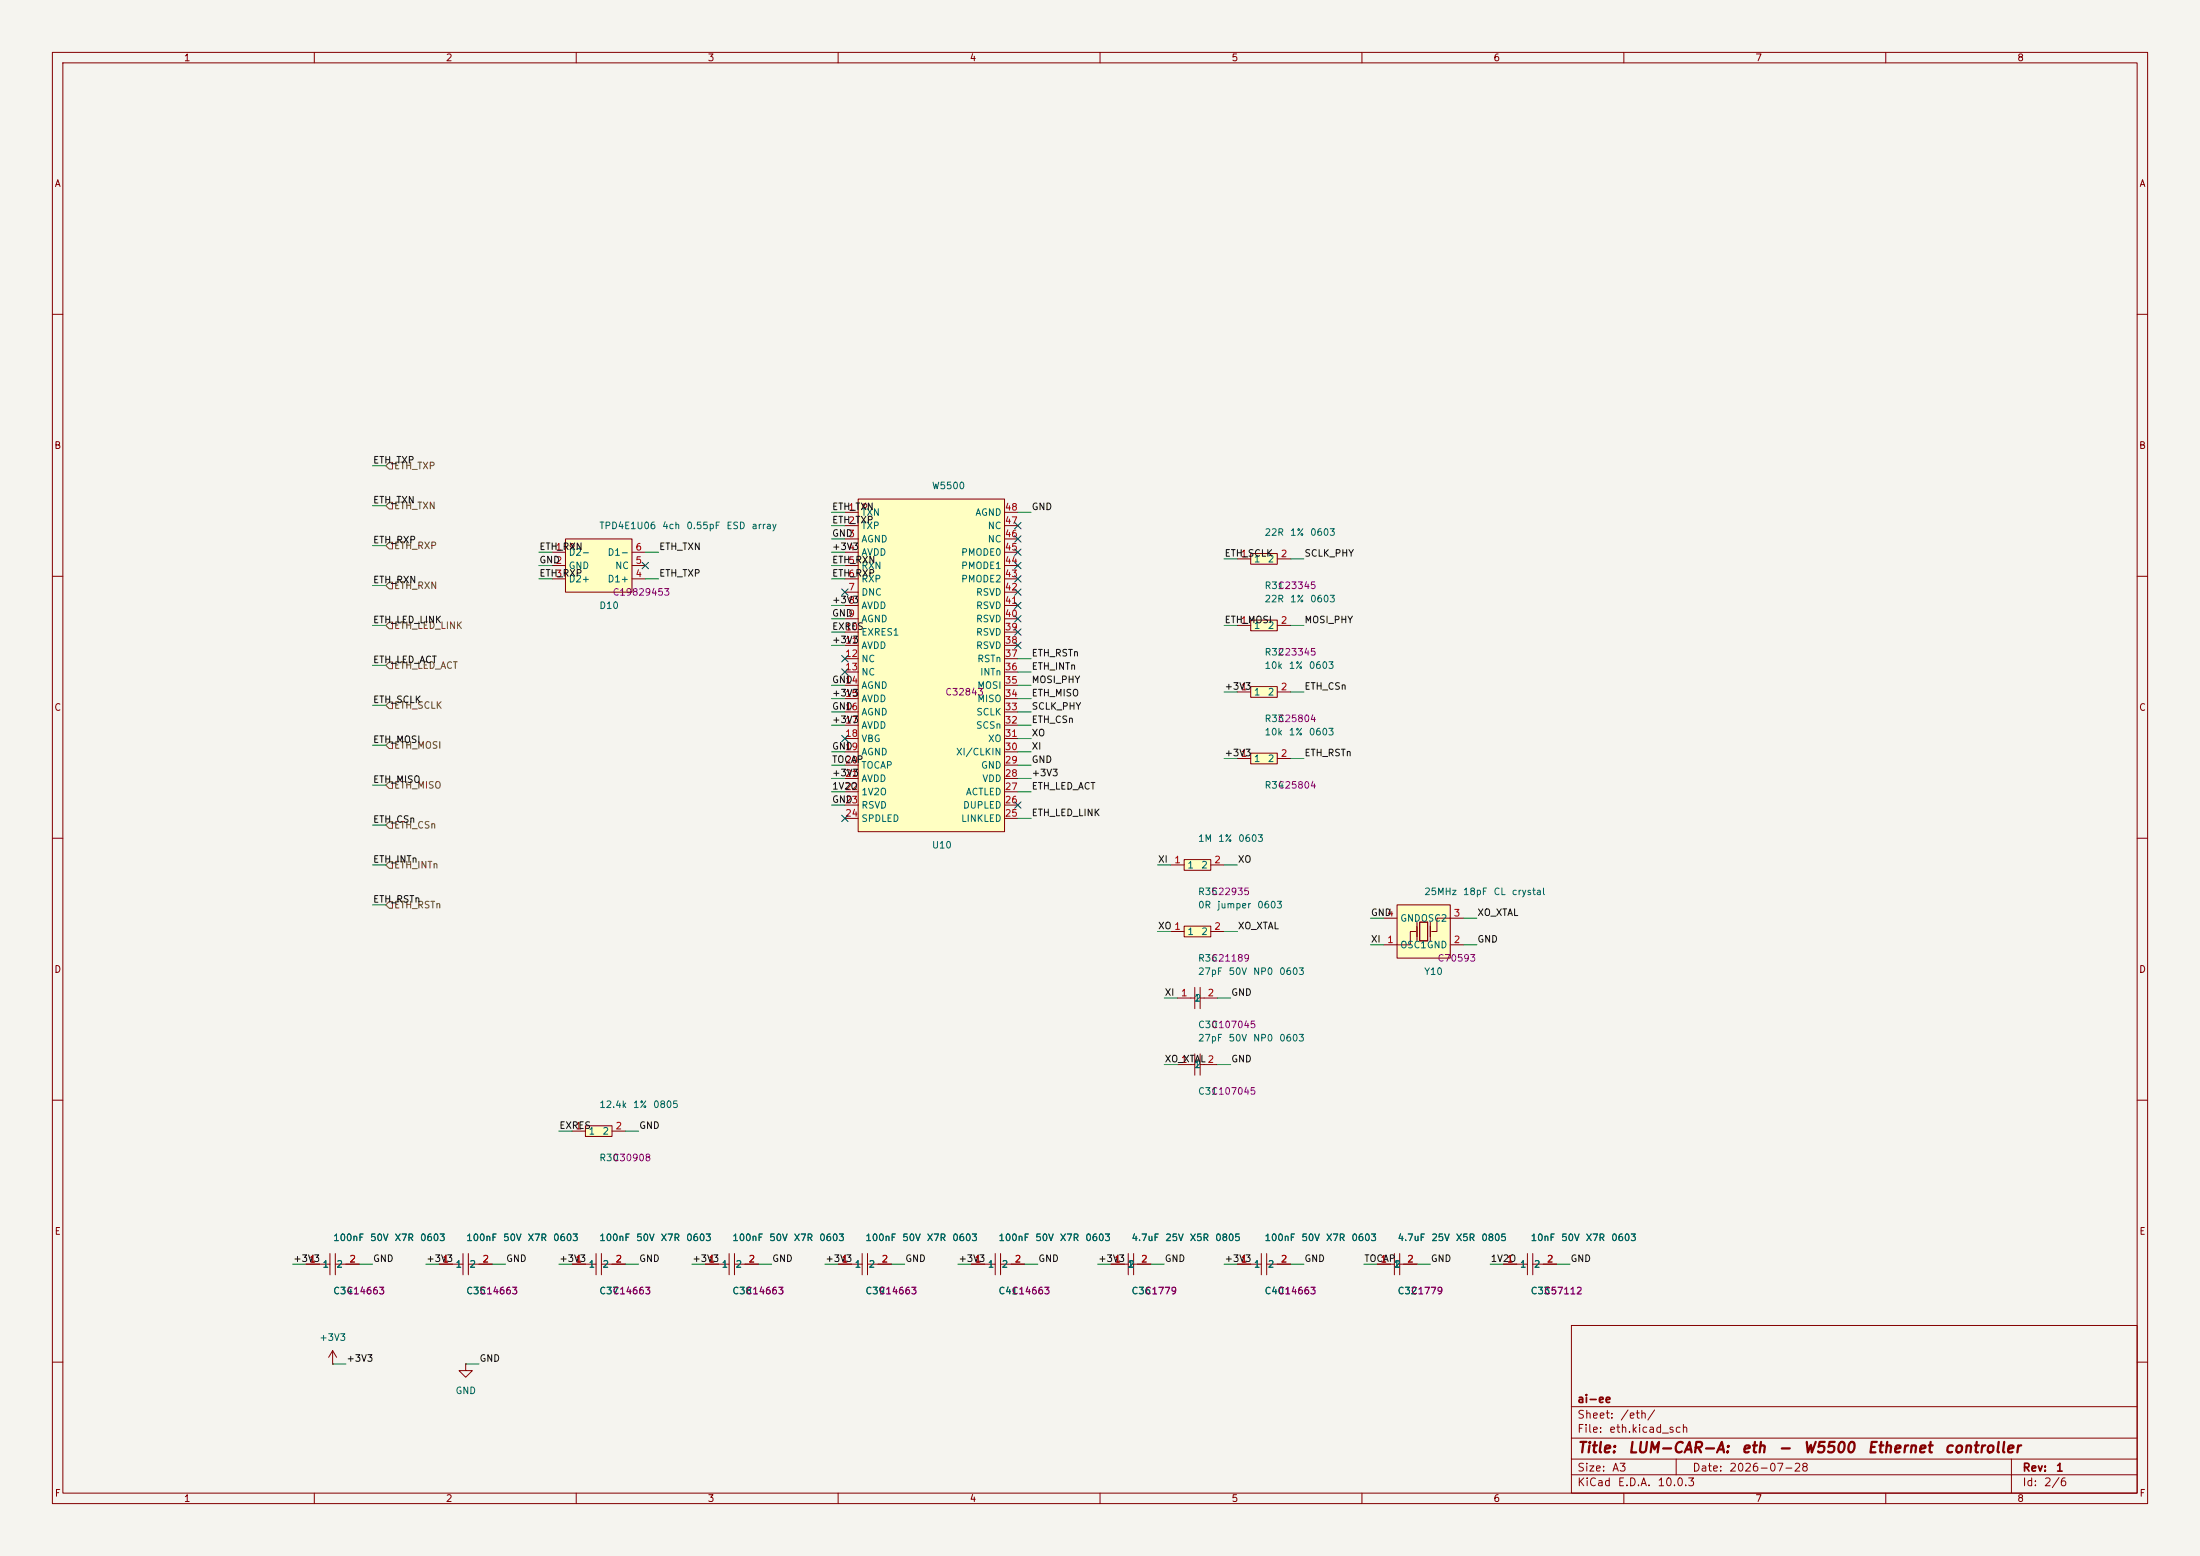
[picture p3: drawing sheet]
<svg xmlns="http://www.w3.org/2000/svg" width="420mm" height="297mm" viewBox="0 0 420 297" stroke-linecap="round" stroke-linejoin="round" font-family="sans-serif">
<path d="M0 0h420v297h-420z" fill="#f5f4ef" stroke="#f5f4ef" stroke-width=".19"/>
<g fill="none" stroke="#840000" stroke-width=".19">
<path d="M10 10h400v277h-400zM12 12h396v273h-396zM60 10v2M110 10v2M160 10v2M210 10v2M260 10v2M310 10v2M360 10v2M10 60h2M408 60h2M10 110h2"/>
<path d="M408 110h2M10 160h2M408 160h2M10 210h2M408 210h2M190 239.3v4M191 239.3v4M215.4 239.3v4M216.4 239.3v4M266.2 239.3v4M267.2 239.3v4M63.5 257.8l-.8 1.3"/>
<path d="M63.5 257.8l.8 1.3M63.5 257.8v2.5M185.4 241.3h4.6M191 241.3h4.6M212.1 241.3h3.3M216.4 241.3h3.3M262.9 241.3h3.3M267.2 241.3h3.3M300 253h108v32h-108zM10 260h2M63.5 260.3h.1M88.9 260.3v1.3h1.3l-1.3 1.3-1.3-1.3h1.3"/>
<path d="M88.9 260.3h.1M300 278.5h108M300 274.5h108M300 268.5h108M320 278.5v3M384 278.5v6.5M408 260h2M60 285v2M110 285v2M160 285v2M210 285v2M260 285v2"/>
<path d="M300 281.5h108M310 285v2M360 285v2"/>
</g>
<path d="M238.8 118.4h5v2h-5z" fill="#ffffc2"/>
<path d="M236.2 119.4h2.6M238.8 118.4h5v2h-5zM243.8 119.4h2.6" fill="none" stroke="#840000" stroke-width=".19"/>
<path d="M238.8 105.7h5v2h-5z" fill="#ffffc2"/>
<path d="M236.2 106.7h2.6M238.8 105.7h5v2h-5zM243.8 106.7h2.6" fill="none" stroke="#840000" stroke-width=".19"/>
<g fill="#ffffc2">
<path d="M266.7 172.7h10.2v10.2h-10.2z"/>
<path d="M271 176h1.5v3.6h-1.5z"/>
</g>
<path d="M264.2 175.3h2.5M266.7 172.7h10.2v10.2h-10.2zM270.3 177.8h-1.1v2.5h-5M270.5 176v3.6M271 176h1.5v3.6h-1.5zM273 176v3.6M279.4 175.3h-5.1v2.5h-1M276.9 180.3h2.5M113.8 239.3v4M114.8 239.3v4M109.2 241.3h4.6M114.8 241.3h4.6" fill="none" stroke="#840000" stroke-width=".19"/>
<path d="M107.9 102.9h12.7v10.1h-12.7z" fill="#ffffc2"/>
<g fill="none" stroke="#840000" stroke-width=".19">
<path d="M105.4 105.4h2.5M105.4 108h2.5M105.4 110.5h2.5M107.9 102.9h12.7v10.1h-12.7zM120.6 105.4h2.6M120.6 108h2.6M120.6 110.5h2.6M88.4 239.3v4M89.4 239.3v4M240.8 239.3v4M241.8 239.3v4M83.8 241.3h4.6"/>
<path d="M89.4 241.3h4.6M236.2 241.3h4.6M241.8 241.3h4.6"/>
<circle cx="109.2" cy="104.1" r=".38"/>
</g>
<path d="M226.1 164.1h5v2h-5z" fill="#ffffc2"/>
<path d="M223.5 165.1h2.6M226.1 164.1h5v2h-5zM231.1 165.1h2.6" fill="none" stroke="#840000" stroke-width=".19"/>
<path d="M163.8 95.3h28v63.5h-28z" fill="#ffffc2"/>
<g fill="none" stroke="#840000" stroke-width=".19">
<path d="M161.3 97.8h2.5M163.8 95.3h28v63.5h-28zM191.8 97.8h2.5M161.3 100.3h2.5M161.3 102.9h2.5M161.3 105.4h2.5M161.3 108h2.5M161.3 110.5h2.5M161.3 113h2.5M161.3 115.6h2.5M161.3 118.1h2.5M191.8 100.3h2.5"/>
<path d="M191.8 102.9h2.5M191.8 105.4h2.5M191.8 108h2.5M191.8 110.5h2.5M191.8 113h2.5M191.8 115.6h2.5M191.8 118.1h2.5M161.3 120.7h2.5M161.3 123.2h2.5M161.3 125.7h2.5M161.3 128.3h2.5M161.3 130.8h2.5"/>
<path d="M161.3 133.4h2.5M161.3 135.9h2.5M161.3 138.4h2.5M191.8 120.7h2.5M191.8 123.2h2.5M191.8 125.7h2.5M191.8 128.3h2.5M191.8 130.8h2.5M191.8 133.4h2.5M191.8 135.9h2.5M191.8 138.4h2.5M161.3 141h2.5"/>
<path d="M161.3 143.5h2.5M161.3 146.1h2.5M161.3 148.6h2.5M161.3 151.1h2.5M161.3 153.7h2.5M161.3 156.2h2.5M191.8 141h2.5M191.8 143.5h2.5M191.8 146.1h2.5M191.8 148.6h2.5M191.8 151.1h2.5M191.8 153.7h2.5"/>
<path d="M191.8 156.2h2.5"/>
<circle cx="165.1" cy="96.5" r=".38"/>
</g>
<path d="M111.8 214.9h5v2h-5z" fill="#ffffc2"/>
<path d="M109.2 215.9h2.6M111.8 214.9h5v2h-5zM116.8 215.9h2.6" fill="none" stroke="#840000" stroke-width=".19"/>
<path d="M226.1 176.8h5v2h-5z" fill="#ffffc2"/>
<path d="M223.5 177.8h2.6M226.1 176.8h5v2h-5zM231.1 177.8h2.6M63 239.3v4M64 239.3v4M58.4 241.3h4.6M64 241.3h4.6" fill="none" stroke="#840000" stroke-width=".19"/>
<path d="M238.8 131.1h5v2h-5z" fill="#ffffc2"/>
<g fill="none" stroke="#840000" stroke-width=".19">
<path d="M236.2 132.1h2.6M238.8 131.1h5v2h-5zM243.8 132.1h2.6M224.8 203.2h3.3M228.1 201.2v4M229.1 203.2h3.3M229.1 201.2v4M139.2 239.3v4M140.2 239.3v4M291.6 239.3v4M292.6 239.3v4M134.6 241.3h4.6"/>
<path d="M140.2 241.3h4.6M287 241.3h4.6M292.6 241.3h4.6"/>
</g>
<path d="M238.8 143.8h5v2h-5z" fill="#ffffc2"/>
<g fill="none" stroke="#840000" stroke-width=".19">
<path d="M236.2 144.8h2.6M238.8 143.8h5v2h-5zM243.8 144.8h2.6M224.8 190.5h3.3M228.1 188.5v4M229.1 190.5h3.3M229.1 188.5v4M164.6 239.3v4M165.6 239.3v4M58.4 241.3h2.6M66 241.3h2.6M83.8 241.3h2.6"/>
<path d="M91.4 241.3h2.6M109.2 241.3h2.6M116.8 241.3h2.6M134.6 241.3h2.6M142.2 241.3h2.6M160 241.3h4.6M165.6 241.3h4.6M185.4 241.3h2.6M193 241.3h2.6M212.1 241.3h2.5M217.2 241.3h2.5M236.2 241.3h2.6"/>
<path d="M243.8 241.3h2.6M262.9 241.3h2.5M268 241.3h2.5M287 241.3h2.6M294.6 241.3h2.6"/>
</g>
<path d="M74.3 95.9h.6v1.3h-.6l-.6-.7zM74.3 88.3h.6v1.2h-.6l-.6-.6zM74.3 103.5h.6v1.3h-.6l-.6-.7zM74.3 111.1h.6v1.3h-.6l-.6-.6zM74.3 118.7h.6v1.3h-.6l-.6-.6zM74.3 126.4h.6v1.2h-.6l-.6-.6zM74.3 134h.6v1.3h-.6l-.6-.7zM74.3 149.2h.6v1.3h-.6l-.6-.6zM74.3 156.8h.6v1.3h-.6l-.6-.6zM74.3 141.6h.6v1.3h-.6l-.6-.7zM74.3 164.5h.6v1.2h-.6l-.6-.6zM74.3 172.1h.6v1.3h-.6l-.6-.7z" fill="none" stroke="#725600" stroke-width=".19"/>
<g fill="none" stroke="#009600" stroke-width=".19">
<path d="M71.1 88.9h2.6M71.1 96.5h2.6M158.7 97.8h2.6M194.3 97.8h2.5M71.1 104.1h2.6M71.1 111.8h2.6M71.1 119.4h2.6M102.9 105.4h2.5M102.9 110.5h2.5M102.9 108h2.5M123.2 105.4h2.5M123.2 110.5h2.5"/>
<path d="M158.7 100.3h2.6M158.7 102.9h2.6M158.7 105.4h2.6M158.7 110.5h2.6M158.7 108h2.6M158.7 115.6h2.6M158.7 118.1h2.6M233.7 119.4h2.5M233.7 106.7h2.5M246.4 119.4h2.5M246.4 106.7h2.5M71.1 134.6h2.6"/>
<path d="M71.1 127h2.6M158.7 138.4h2.6M158.7 135.9h2.6M158.7 133.4h2.6M158.7 130.8h2.6M158.7 123.2h2.6M158.7 120.7h2.6M194.3 128.3h2.5M194.3 125.7h2.5M194.3 138.4h2.5M194.3 135.9h2.5M194.3 133.4h2.5"/>
<path d="M194.3 130.8h2.5M233.7 132.1h2.5M246.4 132.1h2.5M71.1 142.2h2.6M71.1 149.9h2.6M71.1 157.5h2.6M158.7 151.1h2.6M158.7 148.6h2.6M158.7 146.1h2.6M158.7 143.5h2.6M158.7 153.7h2.6M194.3 141h2.5"/>
<path d="M194.3 156.2h2.5M194.3 151.1h2.5M194.3 148.6h2.5M194.3 146.1h2.5M194.3 143.5h2.5M233.7 144.8h2.5M246.4 144.8h2.5M71.1 165.1h2.6M71.1 172.7h2.6M221 165.1h2.5M221 177.8h2.5M233.7 165.1h2.5"/>
<path d="M233.7 177.8h2.5M261.6 175.3h2.6M279.4 175.3h2.5M222.2 190.5h2.6M232.4 190.5h2.5M261.6 180.3h2.6M279.4 180.3h2.5M106.7 215.9h2.5M119.4 215.9h2.5M222.2 203.2h2.6M232.4 203.2h2.5M55.9 241.3h2.5"/>
<path d="M68.6 241.3h2.5M81.3 241.3h2.5M94 241.3h2.5M106.7 241.3h2.5M119.4 241.3h2.5M132.1 241.3h2.5M144.8 241.3h2.5M157.5 241.3h2.5M170.2 241.3h2.5M182.9 241.3h2.5M195.6 241.3h2.5M209.5 241.3h2.6"/>
<path d="M219.7 241.3h2.5M233.7 241.3h2.5M246.4 241.3h2.5M260.3 241.3h2.6M270.5 241.3h2.5M284.5 241.3h2.5M297.2 241.3h2.5M63.5 260.3h2.5M88.9 260.3h2.5"/>
</g>
<g fill="none" stroke="#000084" stroke-width=".19">
<path d="M193.7 99.7l1.2 1.2M194.9 99.7l-1.2 1.2M122.6 107.3l1.2 1.3M123.8 107.3l-1.2 1.3M160.7 112.4l1.2 1.2M161.9 112.4l-1.2 1.2M193.7 117.5l1.2 1.2M193.7 102.3l1.2 1.2M193.7 115l1.2 1.2M193.7 112.4l1.2 1.2M193.7 109.9l1.2 1.2M193.7 107.3l1.2 1.3"/>
<path d="M193.7 104.8l1.2 1.2M194.9 117.5l-1.2 1.2M194.9 102.3l-1.2 1.2M194.9 115l-1.2 1.2M194.9 112.4l-1.2 1.2M194.9 109.9l-1.2 1.2M194.9 107.3l-1.2 1.3M194.9 104.8l-1.2 1.2M160.7 125.1l1.2 1.2M160.7 127.7l1.2 1.2M161.9 125.1l-1.2 1.2M161.9 127.7l-1.2 1.2"/>
<path d="M193.7 122.6l1.2 1.2M193.7 120l1.2 1.3M194.9 122.6l-1.2 1.2M194.9 120l-1.2 1.3M160.7 155.6l1.2 1.2M160.7 140.4l1.2 1.2M161.9 155.6l-1.2 1.2M161.9 140.4l-1.2 1.2M193.7 153.1l1.2 1.2M194.9 153.1l-1.2 1.2"/>
</g>
<g font-size="2" fill="#840000">
<text x="301" y="277.8">Title:</text>
<text x="310.7" y="277.8">LUM-CAR-A:</text>
<text x="332.3" y="277.8">eth</text>
<text x="339.3" y="277.8">-</text>
<text x="344.1" y="277.8">W5500</text>
<text x="356.3" y="277.8">Ethernet</text>
<text x="371" y="277.8">controller</text>
</g>
<g font-size="1.5" fill="#840000">
<text x="301" y="268.1">ai-ee</text>
<text x="301" y="273.8">File:</text>
<text x="301" y="271.1">Sheet:</text>
<text x="307.1" y="273.8">eth.kicad_sch</text>
<text x="309.2" y="271.1">/eth/</text>
<text x="301" y="281.2">Size:</text>
<text x="307.6" y="281.2">A3</text>
<text x="323" y="281.2">Date:</text>
<text x="330" y="281.2">2026-07-28</text>
<text x="386" y="281.2">Rev:</text>
<text x="392.4" y="281.2">1</text>
<text x="301" y="284">KiCad</text>
<text x="308.7" y="284">E.D.A.</text>
<text x="316.3" y="284">10.0.3</text>
<text x="386" y="284">Id:</text>
<text x="390.1" y="284">2/6</text>
</g>
<g font-size="1.3" fill="#840000">
<text x="35" y="12">1</text>
<text x="85" y="12">2</text>
<text x="135" y="12">3</text>
<text x="185" y="12">4</text>
<text x="235" y="12">5</text>
<text x="285" y="12">6</text>
<text x="335" y="12">7</text>
<text x="385" y="12">8</text>
<text x="10.3" y="36">A</text>
<text x="408.3" y="36">A</text>
<text x="10.3" y="86">B</text>
<text x="408.2" y="86">B</text>
<text x="10.3" y="136">C</text>
<text x="408.2" y="136">C</text>
<text x="10.3" y="186">D</text>
<text x="408.2" y="186">D</text>
<text x="10.3" y="236">E</text>
<text x="408.3" y="236">E</text>
<text x="10.3" y="286">F</text>
<text x="35" y="287">1</text>
<text x="85" y="287">2</text>
<text x="135" y="287">3</text>
<text x="185" y="287">4</text>
<text x="235" y="287">5</text>
<text x="285" y="287">6</text>
<text x="335" y="287">7</text>
<text x="385" y="287">8</text>
<text x="408.3" y="286">F</text>
</g>
<g font-size="1.3" fill="#0f0f0f">
<text x="71.1" y="88.8">ETH_TXP</text>
<text x="71.1" y="96.4">ETH_TXN</text>
<text x="158.7" y="97.7">ETH_TXN</text>
<text x="158.7" y="100.2">ETH_TXP</text>
<text x="196.8" y="97.7">GND</text>
<text x="71.1" y="104">ETH_RXP</text>
<text x="102.9" y="105.3">ETH_RXN</text>
<text x="102.9" y="107.8">GND</text>
<text x="125.7" y="105.3">ETH_TXN</text>
<text x="158.7" y="107.8">ETH_RXN</text>
<text x="158.7" y="102.7">GND</text>
<text x="158.7" y="105.3">+3V3</text>
<text x="233.7" y="106.6">ETH_SCLK</text>
<text x="248.9" y="106.6">SCLK_PHY</text>
<text x="71.1" y="111.6">ETH_RXN</text>
<text x="102.9" y="110.4">ETH_RXP</text>
<text x="125.7" y="110.4">ETH_TXP</text>
<text x="158.7" y="110.4">ETH_RXP</text>
<text x="71.1" y="119.3">ETH_LED_LINK</text>
<text x="158.7" y="115.4">+3V3</text>
<text x="158.7" y="118">GND</text>
<text x="233.7" y="119.3">ETH_MOSI</text>
<text x="248.9" y="119.3">MOSI_PHY</text>
<text x="158.7" y="120.5">EXRES</text>
<text x="158.7" y="123.1">+3V3</text>
<text x="196.8" y="125.6">ETH_RSTn</text>
<text x="71.1" y="126.9">ETH_LED_ACT</text>
<text x="158.7" y="130.7">GND</text>
<text x="196.8" y="130.7">MOSI_PHY</text>
<text x="196.8" y="128.1">ETH_INTn</text>
<text x="233.7" y="132">+3V3</text>
<text x="248.9" y="132">ETH_CSn</text>
<text x="71.1" y="134.5">ETH_SCLK</text>
<text x="158.7" y="133.2">+3V3</text>
<text x="158.7" y="135.8">GND</text>
<text x="196.8" y="135.8">SCLK_PHY</text>
<text x="196.8" y="133.2">ETH_MISO</text>
<text x="71.1" y="142.1">ETH_MOSI</text>
<text x="158.7" y="143.4">GND</text>
<text x="158.7" y="138.3">+3V3</text>
<text x="196.8" y="138.3">ETH_CSn</text>
<text x="196.8" y="143.4">XI</text>
<text x="196.8" y="140.8">XO</text>
<text x="71.1" y="149.7">ETH_MISO</text>
<text x="158.7" y="145.9">TOCAP</text>
<text x="158.7" y="148.5">+3V3</text>
<text x="196.8" y="148.5">+3V3</text>
<text x="196.8" y="145.9">GND</text>
<text x="233.7" y="144.7">+3V3</text>
<text x="248.9" y="144.7">ETH_RSTn</text>
<text x="158.7" y="151">1V2O</text>
<text x="158.7" y="153.5">GND</text>
<text x="196.8" y="151">ETH_LED_ACT</text>
<text x="71.1" y="157.4">ETH_CSn</text>
<text x="196.8" y="156.1">ETH_LED_LINK</text>
<text x="71.1" y="165">ETH_INTn</text>
<text x="221" y="165">XI</text>
<text x="236.2" y="165">XO</text>
<text x="71.1" y="172.6">ETH_RSTn</text>
<text x="221" y="177.7">XO 1</text>
<text x="236.2" y="177.7">XO_XTAL</text>
<text x="261.6" y="175.1">GND</text>
<text x="281.9" y="175.1">XO_XTAL</text>
<text x="261.6" y="180.2">XI</text>
<text x="281.9" y="180.2">GND</text>
<text x="222.2" y="190.4">XI</text>
<text x="234.9" y="190.4">GND</text>
<text x="222.2" y="203.1">XO_XTAL2</text>
<text x="234.9" y="203.1">GND</text>
<text x="106.7" y="215.8">EXRES</text>
<text x="121.9" y="215.8">GND</text>
<text x="55.9" y="241.2">+3V3</text>
<text x="71.1" y="241.2">GND</text>
<text x="81.3" y="241.2">+3V3</text>
<text x="96.5" y="241.2">GND</text>
<text x="106.7" y="241.2">+3V3</text>
<text x="121.9" y="241.2">GND</text>
<text x="132.1" y="241.2">+3V3</text>
<text x="147.3" y="241.2">GND</text>
<text x="157.5" y="241.2">+3V3</text>
<text x="172.7" y="241.2">GND</text>
<text x="182.9" y="241.2">+3V3</text>
<text x="198.1" y="241.2">GND</text>
<text x="209.5" y="241.2">+3V3</text>
<text x="222.2" y="241.2">GND</text>
<text x="233.7" y="241.2">+3V3</text>
<text x="248.9" y="241.2">GND</text>
<text x="260.3" y="241.2">TOCAP</text>
<text x="273" y="241.2">GND</text>
<text x="284.5" y="241.2">1V2O</text>
<text x="299.7" y="241.2">GND</text>
<text x="66" y="260.2">+3V3</text>
<text x="91.4" y="260.2">GND</text>
</g>
<g font-size="1.3" fill="#725600">
<text x="75.1" y="89.9">ETH_TXP</text>
<text x="75.1" y="97.5">ETH_TXN</text>
<text x="75.1" y="105.1">ETH_RXP</text>
<text x="75.1" y="112.7">ETH_RXN</text>
<text x="75.1" y="120.4">ETH_LED_LINK</text>
<text x="75.1" y="128">ETH_LED_ACT</text>
<text x="75.1" y="135.6">ETH_SCLK</text>
<text x="75.1" y="143.2">ETH_MOSI</text>
<text x="75.1" y="150.8">ETH_MISO</text>
<text x="75.1" y="158.5">ETH_CSn</text>
<text x="75.1" y="166.1">ETH_INTn</text>
<text x="75.1" y="173.7">ETH_RSTn</text>
</g>
<g font-size="1.3" fill="#006464">
<text x="177.8" y="93.7">W5500</text>
<text x="114.3" y="101.3">TPD4E1U06</text>
<text x="126.3" y="101.3">4ch</text>
<text x="130.9" y="101.3">0.55pF</text>
<text x="138.6" y="101.3">ESD</text>
<text x="143.4" y="101.3">array</text>
<text x="164.3" y="98.8">TXN</text>
<text x="164.3" y="101.3">TXP</text>
<text x="186.1" y="98.8">AGND</text>
<text x="188.5" y="101.3">NC</text>
<text x="108.5" y="106.4">D2-</text>
<text x="115.9" y="106.4">D1-</text>
<text x="164.3" y="103.8">AGND</text>
<text x="164.3" y="106.4">AVDD</text>
<text x="183.4" y="106.4">PMODE0</text>
<text x="188.5" y="103.8">NC</text>
<text x="239.3" y="107.7">1</text>
<text x="241.3" y="102.6">22R</text>
<text x="241.9" y="107.7">2</text>
<text x="246.2" y="102.6">1%</text>
<text x="250" y="102.6">0603</text>
<text x="108.5" y="108.9">GND</text>
<text x="108.5" y="111.5">D2+</text>
<text x="115.9" y="111.5">D1+</text>
<text x="117.3" y="108.9">NC</text>
<text x="164.3" y="108.9">RXN</text>
<text x="164.3" y="111.5">RXP</text>
<text x="183.4" y="111.5">PMODE2</text>
<text x="183.4" y="108.9">PMODE1</text>
<text x="241.3" y="112.7">R31</text>
<text x="114.3" y="116.5">D10</text>
<text x="164.3" y="114">DNC</text>
<text x="164.3" y="116.5">AVDD</text>
<text x="164.3" y="119.1">AGND</text>
<text x="186.2" y="119.1">RSVD</text>
<text x="186.2" y="116.5">RSVD</text>
<text x="186.2" y="114">RSVD</text>
<text x="241.3" y="115.3">22R</text>
<text x="246.2" y="115.3">1%</text>
<text x="250" y="115.3">0603</text>
<text x="164.3" y="121.6">EXRES1</text>
<text x="164.3" y="124.2">AVDD</text>
<text x="186.2" y="124.2">RSVD</text>
<text x="186.2" y="121.6">RSVD</text>
<text x="239.3" y="120.4">1</text>
<text x="241.3" y="125.4">R32</text>
<text x="241.9" y="120.4">2</text>
<text x="164.3" y="126.7">NC</text>
<text x="164.3" y="129.2">NC</text>
<text x="164.3" y="131.8">AGND</text>
<text x="186.5" y="131.8">MOSI</text>
<text x="186.5" y="126.7">RSTn</text>
<text x="187" y="129.2">INTn</text>
<text x="241.3" y="128">10k</text>
<text x="245.9" y="128">1%</text>
<text x="249.8" y="128">0603</text>
<text x="164.3" y="134.3">AVDD</text>
<text x="164.3" y="136.9">AGND</text>
<text x="186.3" y="136.9">SCLK</text>
<text x="186.5" y="134.3">MISO</text>
<text x="239.3" y="133.1">1</text>
<text x="241.9" y="133.1">2</text>
<text x="164.3" y="139.4">AVDD</text>
<text x="164.3" y="141.9">VBG</text>
<text x="186.2" y="139.4">SCSn</text>
<text x="188.5" y="141.9">XO</text>
<text x="241.3" y="138.1">R33</text>
<text x="241.3" y="140.7">10k</text>
<text x="245.9" y="140.7">1%</text>
<text x="249.8" y="140.7">0603</text>
<text x="164.3" y="144.5">AGND</text>
<text x="164.3" y="147">TOCAP</text>
<text x="164.3" y="149.6">AVDD</text>
<text x="182.4" y="144.5">XI/CLKIN</text>
<text x="187.2" y="147">GND</text>
<text x="187.4" y="149.6">VDD</text>
<text x="239.3" y="145.8">1</text>
<text x="241.9" y="145.8">2</text>
<text x="164.3" y="152.1">1V2O</text>
<text x="164.3" y="154.6">RSVD</text>
<text x="183.7" y="154.6">DUPLED</text>
<text x="184.3" y="152.1">ACTLED</text>
<text x="241.3" y="150.8">R34</text>
<text x="164.3" y="157.2">SPDLED</text>
<text x="183.4" y="157.2">LINKLED</text>
<text x="228.6" y="161">1M</text>
<text x="232.4" y="161">1%</text>
<text x="236.3" y="161">0603</text>
<text x="177.8" y="162.3">U10</text>
<text x="226.6" y="166.1">1</text>
<text x="229.2" y="166.1">2</text>
<text x="228.6" y="171.2">R35</text>
<text x="228.6" y="173.7">0R</text>
<text x="232.3" y="173.7">jumper</text>
<text x="239.9" y="173.7">0603</text>
<text x="271.8" y="171.2">25MHz</text>
<text x="279.2" y="171.2">18pF</text>
<text x="285" y="171.2">CL</text>
<text x="288.5" y="171.2">crystal</text>
<text x="226.6" y="178.8">1</text>
<text x="229.2" y="178.8">2</text>
<text x="267.2" y="176.2">GND</text>
<text x="271.1" y="176.2">OSC2</text>
<text x="228.6" y="183.9">R36</text>
<text x="267.2" y="181.3">OSC1GND</text>
<text x="227.8" y="191.5">1</text>
<text x="227.9" y="191.5">2</text>
<text x="228.6" y="186.4">27pF</text>
<text x="234.4" y="186.4">50V</text>
<text x="239.1" y="186.4">NP0</text>
<text x="244.1" y="186.4">0603</text>
<text x="271.8" y="186.4">Y10</text>
<text x="228.6" y="196.6">C30</text>
<text x="228.6" y="199.1">27pF</text>
<text x="234.4" y="199.1">50V</text>
<text x="239.1" y="199.1">NP0</text>
<text x="244.1" y="199.1">0603</text>
<text x="227.8" y="204.2">1</text>
<text x="227.9" y="204.2">2</text>
<text x="228.6" y="209.3">C31</text>
<text x="114.3" y="211.8">12.4k</text>
<text x="120.7" y="211.8">1%</text>
<text x="124.6" y="211.8">0805</text>
<text x="112.3" y="216.9">1</text>
<text x="114.3" y="222">R30</text>
<text x="114.9" y="216.9">2</text>
<text x="63.5" y="237.2">100nF</text>
<text x="70.5" y="237.2">50V</text>
<text x="75.2" y="237.2">X7R</text>
<text x="80.1" y="237.2">0603</text>
<text x="88.9" y="237.2">100nF</text>
<text x="95.9" y="237.2">50V</text>
<text x="100.6" y="237.2">X7R</text>
<text x="105.5" y="237.2">0603</text>
<text x="114.3" y="237.2">100nF</text>
<text x="121.3" y="237.2">50V</text>
<text x="126" y="237.2">X7R</text>
<text x="130.9" y="237.2">0603</text>
<text x="139.7" y="237.2">100nF</text>
<text x="146.7" y="237.2">50V</text>
<text x="151.4" y="237.2">X7R</text>
<text x="156.3" y="237.2">0603</text>
<text x="165.1" y="237.2">100nF</text>
<text x="172.1" y="237.2">50V</text>
<text x="176.8" y="237.2">X7R</text>
<text x="181.7" y="237.2">0603</text>
<text x="190.5" y="237.2">100nF</text>
<text x="197.5" y="237.2">50V</text>
<text x="202.2" y="237.2">X7R</text>
<text x="207.1" y="237.2">0603</text>
<text x="215.9" y="237.2">4.7uF</text>
<text x="222.3" y="237.2">25V</text>
<text x="227" y="237.2">X5R</text>
<text x="231.9" y="237.2">0805</text>
<text x="241.3" y="237.2">100nF</text>
<text x="248.3" y="237.2">50V</text>
<text x="253" y="237.2">X7R</text>
<text x="257.9" y="237.2">0603</text>
<text x="266.7" y="237.2">4.7uF</text>
<text x="273.1" y="237.2">25V</text>
<text x="277.8" y="237.2">X5R</text>
<text x="282.7" y="237.2">0805</text>
<text x="292.1" y="237.2">10nF</text>
<text x="297.9" y="237.2">50V</text>
<text x="302.6" y="237.2">X7R</text>
<text x="307.5" y="237.2">0603</text>
<text x="61.5" y="242.3">1</text>
<text x="64.1" y="242.3">2</text>
<text x="86.9" y="242.3">1</text>
<text x="89.5" y="242.3">2</text>
<text x="112.3" y="242.3">1</text>
<text x="114.9" y="242.3">2</text>
<text x="137.7" y="242.3">1</text>
<text x="140.3" y="242.3">2</text>
<text x="163.1" y="242.3">1</text>
<text x="165.7" y="242.3">2</text>
<text x="188.5" y="242.3">1</text>
<text x="191.1" y="242.3">2</text>
<text x="215.1" y="242.3">1</text>
<text x="215.2" y="242.3">2</text>
<text x="239.3" y="242.3">1</text>
<text x="241.9" y="242.3">2</text>
<text x="265.9" y="242.3">1</text>
<text x="266" y="242.3">2</text>
<text x="290.1" y="242.3">1</text>
<text x="292.7" y="242.3">2</text>
<text x="63.5" y="247.4">C34</text>
<text x="88.9" y="247.4">C35</text>
<text x="114.3" y="247.4">C37</text>
<text x="139.7" y="247.4">C38</text>
<text x="165.1" y="247.4">C39</text>
<text x="190.5" y="247.4">C41</text>
<text x="215.9" y="247.4">C36</text>
<text x="241.3" y="247.4">C40</text>
<text x="266.7" y="247.4">C32</text>
<text x="292.1" y="247.4">C33</text>
<text x="60.9" y="256.2">+3V3</text>
<text x="86.9" y="266.4">GND</text>
</g>
<g font-size="1.3" fill="#a90000">
<text x="161.9" y="97.8">1</text>
<text x="161.9" y="100.3">2</text>
<text x="191.7" y="100.3">47</text>
<text x="191.7" y="97.8">48</text>
<text x="106" y="105.4">1</text>
<text x="106" y="107.9">2</text>
<text x="121.2" y="107.9">5</text>
<text x="121.2" y="105.4">6</text>
<text x="161.9" y="102.8">3</text>
<text x="161.9" y="105.4">4</text>
<text x="161.9" y="107.9">5</text>
<text x="191.7" y="107.9">44</text>
<text x="191.7" y="105.4">45</text>
<text x="191.7" y="102.8">46</text>
<text x="236.8" y="106.7">1</text>
<text x="244.4" y="106.7">2</text>
<text x="106" y="110.5">3</text>
<text x="121.2" y="110.5">4</text>
<text x="161.9" y="110.5">6</text>
<text x="161.9" y="113">7</text>
<text x="191.7" y="113">42</text>
<text x="191.7" y="110.5">43</text>
<text x="161.9" y="115.5">8</text>
<text x="161.9" y="118.1">9</text>
<text x="191.7" y="118.1">40</text>
<text x="191.7" y="115.5">41</text>
<text x="236.8" y="119.4">1</text>
<text x="244.4" y="119.4">2</text>
<text x="161.2" y="120.6">10</text>
<text x="161.2" y="123.2">11</text>
<text x="161.2" y="125.7">12</text>
<text x="191.7" y="125.7">37</text>
<text x="191.7" y="123.2">38</text>
<text x="191.7" y="120.6">39</text>
<text x="161.2" y="128.2">13</text>
<text x="161.2" y="130.8">14</text>
<text x="191.7" y="130.8">35</text>
<text x="191.7" y="128.2">36</text>
<text x="161.2" y="133.3">15</text>
<text x="161.2" y="135.9">16</text>
<text x="191.7" y="135.9">33</text>
<text x="191.7" y="133.3">34</text>
<text x="236.8" y="132.1">1</text>
<text x="244.4" y="132.1">2</text>
<text x="161.2" y="138.4">17</text>
<text x="161.2" y="140.9">18</text>
<text x="161.2" y="143.5">19</text>
<text x="191.7" y="143.5">30</text>
<text x="191.7" y="140.9">31</text>
<text x="191.7" y="138.4">32</text>
<text x="161.2" y="146">20</text>
<text x="161.2" y="148.6">21</text>
<text x="191.7" y="148.6">28</text>
<text x="191.7" y="146">29</text>
<text x="236.8" y="144.8">1</text>
<text x="244.4" y="144.8">2</text>
<text x="161.2" y="151.1">22</text>
<text x="161.2" y="153.6">23</text>
<text x="191.7" y="153.6">26</text>
<text x="191.7" y="151.1">27</text>
<text x="161.2" y="156.2">24</text>
<text x="191.7" y="156.2">25</text>
<text x="224.1" y="165.1">1</text>
<text x="231.7" y="165.1">2</text>
<text x="231.7" y="177.8">2</text>
<text x="264.7" y="175.2">4</text>
<text x="277.4" y="175.2">3</text>
<text x="264.7" y="180.3">1</text>
<text x="277.4" y="180.3">2</text>
<text x="225.4" y="190.5">1</text>
<text x="230.4" y="190.5">2</text>
<text x="225.4" y="203.2">1</text>
<text x="109.8" y="215.9">1</text>
<text x="117.4" y="215.9">2</text>
<text x="59" y="241.3">1</text>
<text x="66.6" y="241.3">2</text>
<text x="84.4" y="241.3">1</text>
<text x="92" y="241.3">2</text>
<text x="109.8" y="241.3">1</text>
<text x="117.4" y="241.3">2</text>
<text x="135.2" y="241.3">1</text>
<text x="142.8" y="241.3">2</text>
<text x="160.6" y="241.3">1</text>
<text x="168.2" y="241.3">2</text>
<text x="186" y="241.3">1</text>
<text x="193.6" y="241.3">2</text>
<text x="212.7" y="241.3">1</text>
<text x="217.7" y="241.3">2</text>
<text x="236.8" y="241.3">1</text>
<text x="244.4" y="241.3">2</text>
<text x="263.5" y="241.3">1</text>
<text x="268.5" y="241.3">2</text>
<text x="287.6" y="241.3">1</text>
<text x="295.2" y="241.3">2</text>
</g>
<g font-size="1.3" fill="#840084">
<text x="243.8" y="112.7">C23345</text>
<text x="116.8" y="114">C19829453</text>
<text x="243.8" y="125.4">C23345</text>
<text x="180.3" y="133.1">C32843</text>
<text x="243.8" y="138.1">C25804</text>
<text x="243.8" y="150.8">C25804</text>
<text x="231.1" y="171.2">C22935</text>
<text x="231.1" y="183.9">C21189</text>
<text x="274.3" y="183.9">C70593</text>
<text x="231.1" y="196.6">C107045</text>
<text x="231.1" y="209.3">C107045</text>
<text x="116.8" y="222">C30908</text>
<text x="66" y="247.4">C14663</text>
<text x="91.4" y="247.4">C14663</text>
<text x="116.8" y="247.4">C14663</text>
<text x="142.2" y="247.4">C14663</text>
<text x="167.6" y="247.4">C14663</text>
<text x="193" y="247.4">C14663</text>
<text x="218.4" y="247.4">C1779</text>
<text x="243.8" y="247.4">C14663</text>
<text x="269.2" y="247.4">C1779</text>
<text x="294.6" y="247.4">C57112</text>
</g>
</svg>
